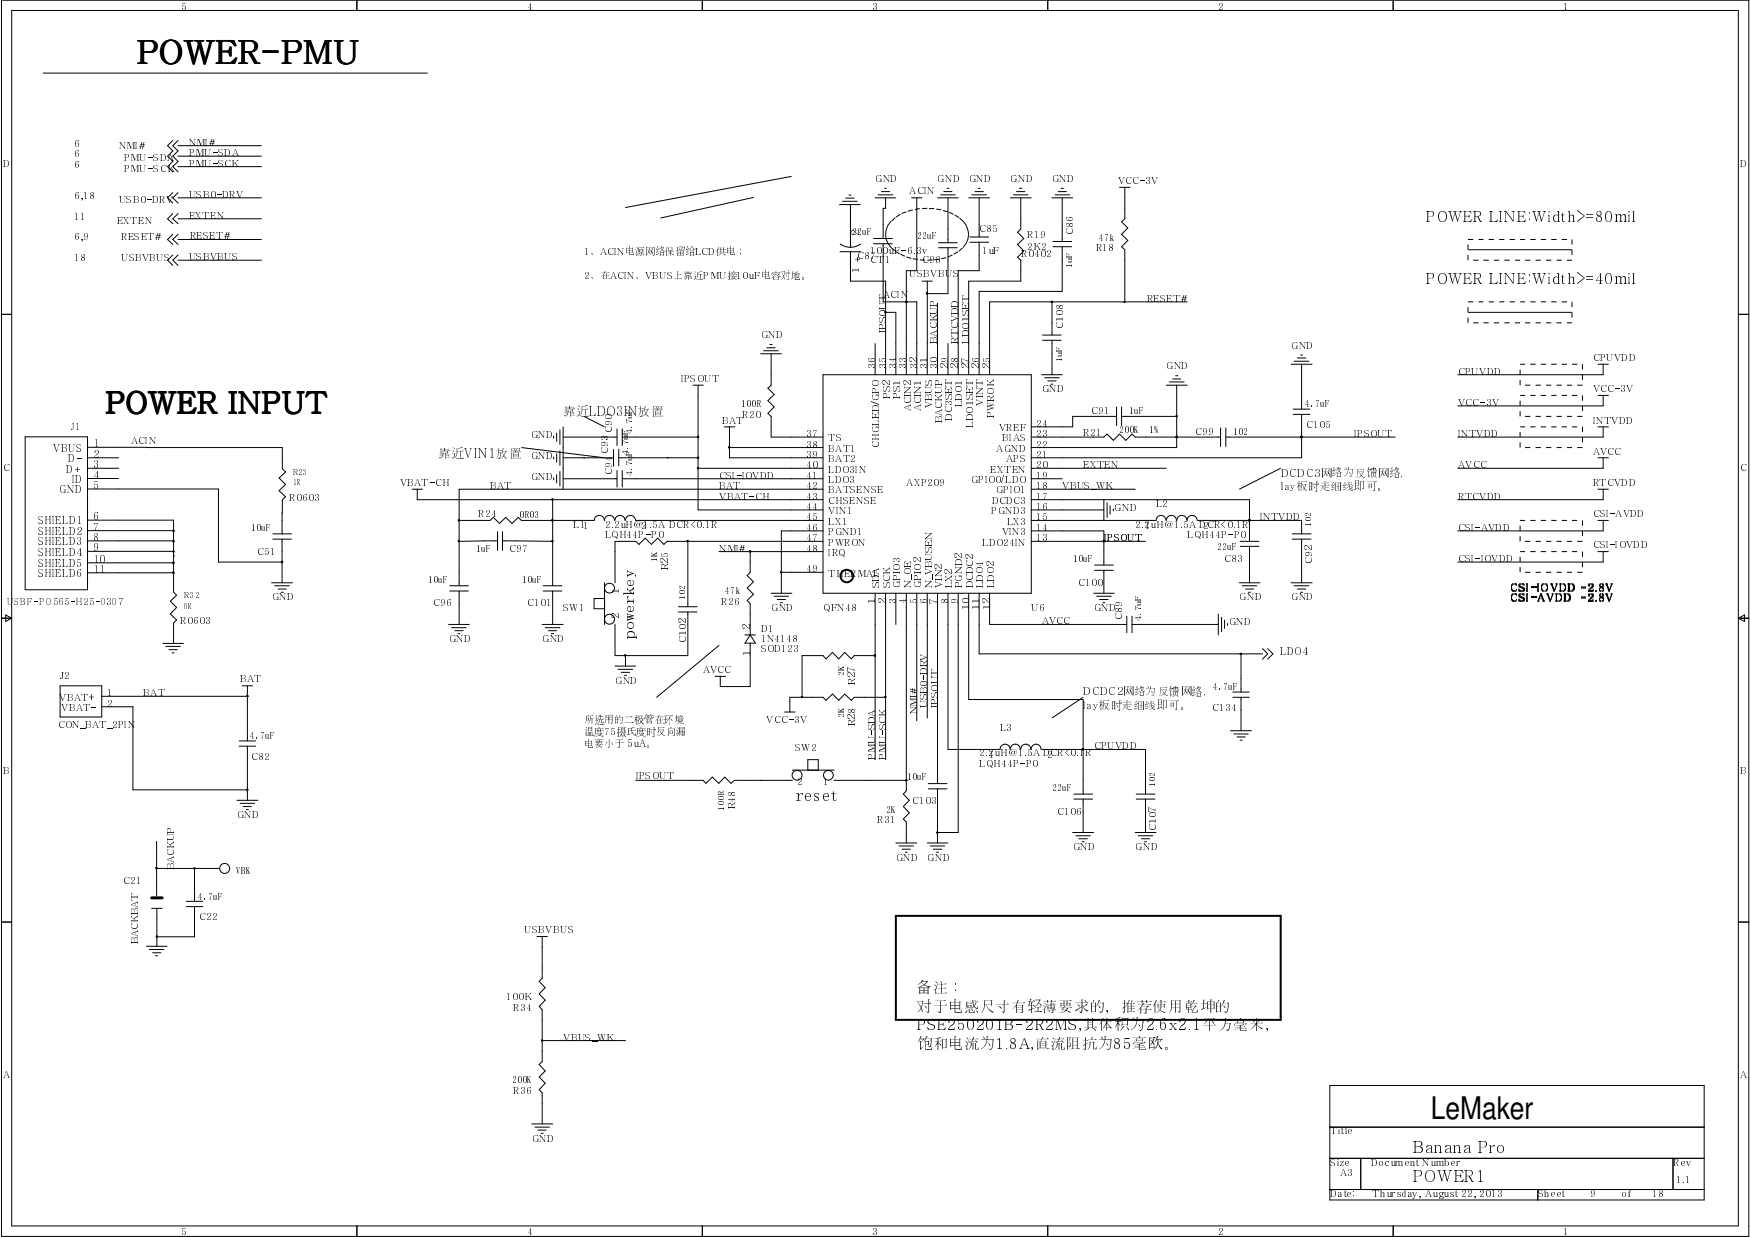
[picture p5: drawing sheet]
<svg xmlns="http://www.w3.org/2000/svg" width="297mm" height="210mm" viewBox="0 0 297 210" stroke-linecap="round" stroke-linejoin="round" font-family="sans-serif">
<g fill="none" stroke="#000" stroke-width=".17">
<path d="M.3 0h296.5v209.8h-296.5zM2 1.8h293.1v206.2h-293.1zM7.3 12.4h65.3M60.6 0v1.8M119.2 0v1.8M177.8 0v1.8M236.5 0v1.8M29.3 23.8l-.9 .9 .9 .9-.9 .9 .9 .9-.9 .9 .9 .9M29.3 32.7l-.9 .9 .9 .9M29.3 39.8l-.9 .8 .9 .9M29.3 36.2l-.9 .9 .9 .9M30.2 33.6h14.2"/>
<path d="M30.2 23.8l-.9 .9 .9 .9-.9 .9 .9 .9-.9 .9 .9 .9M30.2 32.7l-.9 .9 .9 .9M30.2 39.8l-.9 .8 .9 .9M30.2 36.2l-.9 .9 .9 .9M30.2 37.1h14.2M30.2 28.3h14.2M30.2 26.5h14.2M30.2 24.7h14.2M128 33.5l-15.9 3.5M134.4 29.9l-28.3 5.3M142.5 34.7h3.5M143 34.2h2.5"/>
<path d="M143.5 33.6h1.5M144.1 33.1h.3M144.4 34.7v7.3M148.5 33.6h3.6M149.1 33.1h2.4M149.6 32.5h1.4M150.2 32h.2M150.3 33.6v1.7h-.4v5.2M151.3 37.5a3.2 3.2 0 0 0 .6 5M152 36.9l-.7 .6M152.8 36.4l-.7 .4M153.8 35.9l-.8 .3"/>
<path d="M154.7 33.6h1.8M154.9 35.6l-.8 .3M155.6 33.6v12.3h-1.8v17.7M156.1 35.4l-.8 .2M157.4 35.3l-.9 .1M157.7 35.4h.9M158.9 35.5l.9 .1M159.1 33.6h3.5M159.7 33.1h2.4M160.1 35.7l.8 .2M160.2 32.5h1.4M160.7 32h.4"/>
<path d="M160.9 33.6v7.6M161.1 36l.8 .4M162 36.5l.8 .4M162.9 37a3.3 3.3 0 0 1 .6 5M164.4 33.6h3.6M164.9 33.1h2.5M165.5 32.5h1.4M166 32h.4M166.2 33.6v6.6M171.5 33.6h3.5M172 33.1h2.5M172.5 32.5h1.4"/>
<path d="M173.1 32h.3M173.3 33.6v5.3l-.6 .5 1.1 1.1-1.1 1 1.1 1.1-1.1 1 .6 .6v3.5h-8.9v15.9M178.6 33.6h3.5M179.1 33.1h2.5M179.6 32.5h1.4M180.1 32h.4M180.3 33.6v7.4M190 31.8h1.8M190.9 31.8v5.3l-.5 .5 1 1.1-1 1.1 1 1-1 1.1 .5 .5v8.8M.3 53.3h1.7M29.3 43.3l-.9 .9 .9 .8M30.2 40.6h14.2"/>
<path d="M30.2 44.2h14.2M30.2 43.3l-.9 .9 .9 .8M129.6 59.5h2.5M130.2 59h1.4M130.7 58.5h.4M142.6 42.7h3.5M142.6 41.4a3.2 3.2 0 0 0 3.5 0M144.4 42.7v5h5.9v15.9M148.3 40.5h3.2M148.3 41.4h3.2M148.5 58.3v5.3M149.9 41.4v9.8h5.7v12.4"/>
<path d="M150.2 52.9h.2v.1h-.2zM150.3 53h1.8v10.6M152 42.6l.7 .5M152.8 43.1l.8 .4M153.7 51.1h.2v.2h-.2zM153.8 51.2h.1M153.8 43.6l.9 .3M154.9 43.9l.9 .1M156.1 44.1h.9M156.5 47.7h1.7M157.3 49.7h.1v.2h-.1zM157.4 47.7v15.9"/>
<path d="M158.2 44.1l-.8 .1M159.2 51.5l-.1 12.1M159.3 41.2h3.2M159.3 42h3.2M159.5 44l-.9 .1M160.6 43.7l-.8 .2M160.9 42v7.8h-3.5M160.9 58.3v5.3M161.7 43.3l-.8 .3M162.6 42.7l-.7 .4M163.4 42l-.6 .6M164.6 41.1h3.2"/>
<path d="M164.6 40.2h3.2M166.2 41.1v4.8h-3.6v17.7M176.9 57.7h3.2M176.9 56.9h3.2M178.4 51.1l.3 .1-.2 .2zM178.6 51.2v5.7M178.6 57.7v5.9M178.7 41.9h3.2M178.7 41h3.2M180.3 41.9v7.5h-14.1v14.2M190.8 51.1h.2v.2h-.2zM201.5 51.2h-33.5v12.4"/>
<path d="M249.2 41.5v.9h17.6v.9M249.2 43.3v.9M249.2 52.1v.9h17.6v.9M249.2 53.9v.9M249.2 40.6h.9M249.2 51.2h.9M250.1 44.2h.8M250.1 54.8h.8M250.9 40.6h.9M250.9 51.2h.9M251.8 44.2h.9M251.8 54.8h.9"/>
<path d="M252.7 40.6h.9M252.7 51.2h.9M253.6 44.2h.9M253.6 54.8h.9M254.5 40.6h.9M254.5 51.2h.9M255.4 44.2h.8M255.4 54.8h.8M256.2 40.6h.9M256.2 51.2h.9M257.1 44.2h.9M257.1 54.8h.9"/>
<path d="M258 40.6h.9M258 51.2h.9M258.9 44.2h.9M258.9 54.8h.9M259.8 40.6h.8M259.8 51.2h.8M260.6 44.2h.9M260.6 54.8h.9M261.5 40.6h.9M261.5 51.2h.9M262.4 44.2h.9M262.4 54.8h.9"/>
<path d="M263.3 40.6h.9M263.3 51.2h.9M264.2 44.2h.9M264.2 54.8h.9M265.1 40.6h.9M265.1 51.2h.9M266 44.2h.8M266 54.8h.8M266.8 40.6v.9M266.8 51.2v.9M295.1 53.3h1.7M4.3 74.1h10.6v26h-10.6z"/>
<path d="M14.9 75.9h33v3.6l.6 .6-1.1 1 1.1 1.1-1.1 1.1 1.1 1-.6 .5v5.8M14.9 79.5h5.2M14.9 77.7h5.2M88.5 75.9l14.1 1.8M94 74v.3M94 77.6v.3M94.5 73.5v1.4M94.5 77v1.4M95 72.9v2.5M95 76.5v2.5M95.6 77.7h8.5M95.6 74.2h9.1"/>
<path d="M95.6 72.4v10.6M99.1 77.7h.1M99.1 70.7l3.5 1.7M104.1 76.2v2.9M104.7 72.8v2.8M104.7 79.8v2.8M105 77.7h13.5M105 76.2v2.9M105.6 74.2h12.9M105.6 72.8v2.8M105.6 79.8v2.8M113.2 77.7h.1"/>
<path d="M117.6 65.4h1.8M118.4 79.4h.2v.1h-.2zM118.4 77.6h.2v.2h-.2zM118.4 74l.2 .1-.1 .2zM118.5 65.4v21.1h21.2M118.5 79.5h21.2M122.9 72.4h1.8M123.7 75.8l.2 .1-.1 .2zM123.8 75.9h15.9M123.8 72.4v5.3h15.9M129.1 60h3.5M130.9 60v5.4l-.6 .5 1.1 1-1.1 1.1 1.1 1-1.1 1.1 .6 .6v3.5h8.8"/>
<path d="M139.7 63.6h35.3v37.1h-35.3zM175 79.5h22.9M175 74.2h12.4l.5-.5 1.1 1 1-1 1.1 1 1-1 .6 .5h14.5M176.8 63.6h3.5M177.3 64.1h2.5M177.8 64.6h1.5M178.4 65.2h.3M189.5 70.7h-7.4v1.7h-7.1M189.5 69v3.2M190.4 70.7h9.3M190.4 69v3.2M197.9 65.4h3.6"/>
<path d="M198.5 64.8h2.5M199 64.3h1.4M199.6 63.8h.3M199.6 70.5h.2v.2h-.2zM199.6 74l.3 .1-.2 .2zM199.7 74.2h.1M199.7 65.4v10.5h-24.7M207.2 72.6v3.2M208.1 74.2h28.7M208.1 72.6v3.2M217.4 79.5l-7 3.5M219.2 61.8h3.5"/>
<path d="M219.5 69.4h2.8M219.5 70.3h2.8M219.7 61.3h2.5M220.2 60.7h1.5M220.8 60.2h.3M220.8 74l.2 .1-.1 .2zM220.9 74.2h.1M220.9 70.3v7.4h-45.9M220.9 61.8v7.6M258 62.7v.9M258 64.5v.9M258 68v.9"/>
<path d="M258 69.8v.9M258 73.3v.9M258 75.1v.8M258 61.8h.9M258 72.4h.9M258 67.1h.9M258.9 65.4h.9M258.9 75.9h.9M258.9 70.7h.9M259.8 61.8h.8M259.8 72.4h.8M259.8 67.1h.8"/>
<path d="M260.6 65.4h.9M260.6 75.9h.9M260.6 70.7h.9M261.5 61.8h.9M261.5 72.4h.9M261.5 67.1h.9M262.4 65.4h.9M262.4 75.9h.9M262.4 70.7h.9M263.3 61.8h.9M263.3 72.4h.9M263.3 67.1h.9"/>
<path d="M264.2 65.4h.9M264.2 75.9h.9M264.2 70.7h.9M265.1 61.8h.9M265.1 72.4h.9M265.1 67.1h.9M266 65.4h.8M266 75.9h.8M266 70.7h.8M266.8 61.8h.9M266.8 72.4h.9M266.8 67.1h.9"/>
<path d="M267.7 65.4h.9M267.7 75.9h.9M267.7 70.7h.9M268.6 61.8v.9M268.6 63.6v.9M268.6 67.1v.9M268.6 68.9v.9M268.6 72.4v.9M268.6 74.2v.9M271.2 61.8h1.8M271.2 72.4h1.8M271.2 67.1h1.8"/>
<path d="M271.2 77.7h1.8M272.1 61.8v1.8h-24.7M272.1 77.7v1.8h-24.7M272.1 72.4v1.8h-24.7M272.1 67.1v1.8h-24.7M14.9 91.8h14.6M14.9 81.2h5.2M14.9 83h22.2v12.4h10.8M14.9 88.3h14.6v12.2l.5 .5-1.1 1 1.1 1.1-1.1 1.1 1.1 1-.5 .5v3.5M14.9 90h14.6M14.9 93.6h14.6M14.9 95.5h14.6"/>
<path d="M14.9 97.2h14.6M29.3 95.4l.2 .1-.1 .1zM29.3 97.1h.2v.1h-.2zM29.4 90h.1v.2h-.1zM29.4 91.8h.1v.1h-.1zM29.4 93.5h.1v.2h-.1zM29.5 94.3h.1M29.5 95.5h.1M29.5 97.2h.1M46.1 98.9h3.6M46.3 90.6h3.2M46.3 91.5h3.2"/>
<path d="M46.6 99.4h2.5M47.2 99.9h1.4M47.8 95.2l.2 .1-.1 .2zM47.9 91.5v7.4M70 83h1.7M70.8 83v1.8h68.9M76.3 99.4h3.2M77.8 91.7h.2v.2h-.2zM77.8 88.2h.2v.2h-.2zM77.9 88.3h5.3l.5-.5 1.1 1 1-1 1.1 1 1.1-1 .5 .5h12.3M84.5 91.8l-6.6 .1M84.5 90.2v3.2"/>
<path d="M85.3 91.8l8.5 .1M85.3 90.2v3.2M92.2 99.4h3.2M93.7 84.7h.1v.1h-.1zM93.7 91.7h.1v.2h-.1zM93.7 88.2h.1v.2h-.1zM93.8 88.3h.1M93.8 84.8v14.6M94 81.1v.3M94.5 80.6v1.4M95 80v2.5M95.6 81.2h9.1"/>
<path d="M100.9 88.3a.85 .85 0 0 1 .8-.8 .85 .85 0 0 1 .9 .8M102.6 88.3a.85 .85 0 0 1 .9-.8 .85 .85 0 0 1 .8 .8M102.6 98.9v7.1M104.4 88.3a.85 .85 0 0 1 .8-.8 .85 .85 0 0 1 .9 .8M105.6 81.2h34.1M106.2 88.3a.85 .85 0 0 1 .8-.8 .85 .85 0 0 1 .9 .8M107.9 88.3h31.8M116.6 91.7l.3 .1-.2 .1zM116.8 91.9v11.1M122 93.6h17.7M127.2 93.5l.3 .1-.2 .1zM127.3 93.6v3.5l-.5 .6 1.1 1-1.1 1.1 1.1 1-1.1 1.1 .5 .5v5.3"/>
<path d="M132.5 97l.3 .1-.2 .1zM132.6 97.1h7.1M139.7 91.9h-26.5l-.5 .5-1.1-1.1-1 1.1-1.1-1.1-1 1.1-.6-.5h-3.5v7M139.7 90.1h-7.1v10.6M139.7 83h-61.8v16.4M175 88.3h21.2M175 91.9h19.4M175 90.1h12.4v5.8M175 86.5h12.4M175 84.8h37.1v7.1M175 83h17.7M175 81.2h5.3"/>
<path d="M185.8 95.9h3.2M185.8 96.8h3.2M187.3 91.7h.1v.2h-.1zM187.4 91.9h.1M187.4 84.8v3.5M187.4 96.8v3.9M187.9 85.3v2.5M188.4 85.8v1.4M189 86.4v.3M196.3 88.3a.83 .83 0 0 1 .8-.8 .83 .83 0 0 1 .8 .8M198 88.3a.85 .85 0 0 1 .8-.8 .85 .85 0 0 1 .9 .8M199.8 88.3a.85 .85 0 0 1 .8-.8 .85 .85 0 0 1 .9 .8"/>
<path d="M201.5 88.3a.85 .85 0 0 1 .8-.8 .85 .85 0 0 1 .9 .8M203.3 88.3h17.6v2.3M210.4 98.9h3.5M210.5 91.9h3.2M210.5 92.7h3.2M210.9 99.4h2.4M211.4 99.9h1.4M211.9 88.2l.3 .1-.2 .1zM212.1 88.3h.1M212.1 92.7v6.2M219.2 98.9h3.5M219.3 90.6h3.2"/>
<path d="M219.3 91.5h3.2M219.7 99.4h2.5M220.2 99.9h1.5M220.9 91.5v7.4M258 89.2v.9M258 91v.9M258 94.5v.9M258 96.2v.9M258 88.3h.9M258 93.6h.9M258.9 91.9h.9M258.9 97.1h.9"/>
<path d="M259.8 88.3h.8M259.8 93.6h.8M260.6 91.9h.9M260.6 97.1h.9M261.5 88.3h.9M261.5 93.6h.9M262.4 91.9h.9M262.4 97.1h.9M263.3 88.3h.9M263.3 93.6h.9M264.2 91.9h.9M264.2 97.1h.9"/>
<path d="M265.1 88.3h.9M265.1 93.6h.9M266 91.9h.8M266 97.1h.8M266.8 88.3h.9M266.8 93.6h.9M267.7 91.9h.9M267.7 97.1h.9M268.6 88.3v.9M268.6 90.1v.9M268.6 93.6v.9M268.6 95.4v.8"/>
<path d="M271.2 88.3h1.8M271.2 93.6h1.8M271.2 83h1.8M272.1 88.3v1.8h-24.7M272.1 83v1.8h-24.7M272.1 93.6v1.8h-24.7M.3 104.9h1.7M1 104.4l1 .5-1 .6zM10.2 116.4h7.1v5.3h-7.1zM17.3 118.2h24.7M17.3 119.9h5.3v14.1h19.4M27.6 109.2h3.6"/>
<path d="M28.1 109.7h2.5M28.7 110.2h1.4M29.2 110.8h.3M41.1 116.4h1.8M41.9 118h.2v.2h-.2zM42 118.2h.1M42 116.4v9.3M47.7 100.5h.4M76.2 106h3.5M76.3 100.3h3.2M76.7 106.5h2.4M77.2 107h1.4"/>
<path d="M77.7 107.5h.4M77.9 100.3v5.7M92 106h3.6M92.2 100.3h3.2M92.5 106.5h2.5M93.1 107h1.4M93.6 107.5h.4M93.8 100.3v5.7M102.6 101.6h-1.8v1.7h1.8M104.4 113h3.5M104.9 113.6h2.5M105.4 114.1h1.5"/>
<path d="M106 114.6h.3M106 111.1l.3 .1-.2 .2zM106.2 111.3v1.7M115.1 103h3.2M115.1 103.8h3.2M116.8 103.8v7.5h-12.4v-5.3M121.4 114.8h1.7M122 109.5l-10.5 8.8M126.4 107.7h1.8M127.3 109.1v7.4h-5v-1.7M127.3 107.7l.9 1.4h-1.8zM130.9 100.7h3.5"/>
<path d="M131.4 101.2h2.5M131.9 101.7h1.4M132.5 102.3h.3M136 118.2h.2v.2h-.2zM148.4 111.1l.2 .1-.1 .2zM148.5 111.3h-3.5l-.5 .5-1.1-1.1-1 1.1-1.1-1.1-1.1 1.1-.5-.5h-3.6v7M148.5 100.7v28.2M150.2 118.2h.2v.2h-.2zM150.3 100.7v28.2M150.3 118.3h-5.3l-.5 .5-1.1-1-1 1-1.1-1-1.1 1-.5-.5h-5.6v2.5M152.1 100.7v5.3M153.8 100.7v33.5l-.5 .5 1 1.1-1 1.1 1 1-1 1.1 .5 .5v3.5"/>
<path d="M155.6 100.7v21.5M157.4 100.7v21.1M159.1 100.7v32.3M160.9 100.7v26.5h8.8M162.6 100.7v40.6h-3.5M164.4 100.7v18h19.5v16M166.2 100.7v10.3h48.1M168 100.7v5.3h23.3M183.9 118.3l-5.3 3.5M185.6 100.7h3.5M186.1 101.2h2.5M186.6 101.7h1.5"/>
<path d="M187.2 102.3h.3M191.3 104.6v2.8M192.1 106h14.7M192.1 104.6v2.8M206.8 104.2v3.5M207.3 104.7v2.5M207.9 105.2v1.4M208.4 105.8v.3M209.3 118.3h2.7M209.3 117.4h2.7M210.5 110.9h.2v.1h-.2zM210.6 111h.1"/>
<path d="M210.6 111v6.4M210.6 118.3v5.7M211.9 100.5h.4M214.3 110.1l.9 .9-.9 .8M215.2 110.1l.9 .9-.9 .8M220.8 100.5h.3M295.1 104.9h1.7M295.1 104.9l1-.5v1.1zM40.2 135.8h3.6M40.6 125.7h2.8M40.6 126.6h2.8M40.8 136.3h2.4"/>
<path d="M41.3 136.9h1.4M41.8 137.4h.4M41.9 133.9h.2v.2h-.2zM42 126.6v9.2M107.9 132.4h11.4l.5 .5 1.1-1 1.1 1 1-1 1.1 1 .5-.5h9.9M129.2 132.4h.1M133.2 120.8h1.8M134.5 130.7h7.1M137.1 130.7v-1.8h1.8v1.8M141.6 132.4h12.2M153.7 132.3h.2v.2h-.2zM153.8 132.4h.1"/>
<path d="M157.6 133h3.1M157.6 133.9h3.1M159.1 133.9v9.1M171.4 127.1a.85 .85 0 0 0-.8-.8 .85 .85 0 0 0-.8 .9M173.2 127.1a.85 .85 0 0 0-.9-.8 .85 .85 0 0 0-.8 .9M175 127.1a.85 .85 0 0 0-.9-.8 .85 .85 0 0 0-.8 .9M176.7 127.1a.83 .83 0 0 0-.9-.8 .83 .83 0 0 0-.8 .9M176.8 127.2h17.6v7.5M182.3 134.7h3.2M182.3 135.6h3.2M183.7 127h.2v.2h-.2zM183.9 127.2h.1"/>
<path d="M183.9 135.6v5.7M192.9 134.7h3.1M192.9 135.6h3.1M194.4 135.6v5.7M208.9 124h3.5M209.4 124.5h2.5M210 125.1h1.4M210.5 125.6h.3M.3 156.5h1.7M25.7 154.1h1.8M26.4 147.2l.3 .1-.2 .1zM26.5 158.8l.3 .1-.2 .2z"/>
<path d="M26.6 147.4h10.7M26.6 142.8v9.3M26.6 154.1v6.5M31.6 153h2.8M31.6 153.8h2.8M32.9 147.3h.2v.1h-.2zM33 147.4h.1M33 147.4v5.6M33 153.8v5.2h-6.4M91.1 158.9h1.8M92 158.9v7.1l-.5 .5 1 1.1-1 1.1 1 1-1 1.1 .5 .5v8.8l-.5 .5 1 1.1-1 1.1 1 1-1 1.1 .5 .5v5.3M152.1 143h3.5"/>
<path d="M152.6 143.6h2.5M153.1 144.1h1.4M153.7 144.6h.3M157.4 143h3.5M157.9 143.6h2.5M158.4 144.1h1.4M159 144.6h.3M159 141.2l.3 .1-.2 .1zM182.1 141.3h3.5M182.6 141.8h2.5M183.1 142.3h1.5M183.7 142.8h.3"/>
<path d="M192.7 141.3h3.5M193.2 141.8h2.5M193.8 142.3h1.4M194.3 142.8h.3M295.1 156.5h1.7M24.8 160.6h3.6M25.4 161.1h2.4M25.9 161.7h1.4M26.4 162.2h.4M91.9 176.5h.2v.2h-.2zM92 176.6h14.2M90.3 190.7h3.5"/>
<path d="M90.8 191.3h2.5M91.3 191.8h1.4M91.9 192.3h.3M225.7 184.2h63.6v19.4h-63.6zM225.7 191.3h63.6M225.7 196.6h63.6M231 196.6v5.2M284 196.6v5.2M60.6 208v1.8M119.2 208v1.8M177.8 208v1.8M225.7 201.8h63.6"/>
<path d="M236.5 208v1.8M261 201.8v1.8"/>
<circle cx="103.5" cy="99.8" r=".84"/>
<circle cx="103.5" cy="105.1" r=".85"/>
<circle cx="135.3" cy="131.6" r=".84"/>
<circle cx="140.6" cy="131.5" r=".83"/>
<circle cx="38.1" cy="147.4" r=".85"/>
</g>
<g fill="none" stroke="#000" stroke-width=".34">
<path d="M152.1 155.4h65.3v17.7h-65.3z"/>
<circle cx="143.7" cy="97.7" r="1.07"/>
</g>
<path d="M25.7 152.4h1.8" fill="none" stroke="#000" stroke-width=".51"/>
<g fill="#000">
<path d="M150.2 52.9h.2v.1h-.2z" fill-rule="evenodd"/>
<path d="M153.7 51.1h.2v.2h-.2z" fill-rule="evenodd"/>
<path d="M153.7 51.1h.2v.2h-.2z" fill-rule="evenodd"/>
<path d="M157.3 49.7h.1v.2h-.1z" fill-rule="evenodd"/>
<path d="M178.4 51.1l.3 .1-.2 .2z" fill-rule="evenodd"/>
<path d="M190.8 51.1h.2v.2h-.2z" fill-rule="evenodd"/>
<path d="M118.4 79.4h.2v.1h-.2z" fill-rule="evenodd"/>
<path d="M118.4 77.6h.2v.2h-.2z" fill-rule="evenodd"/>
<path d="M118.4 74l.2 .1-.1 .2z" fill-rule="evenodd"/>
<path d="M123.7 75.8l.2 .1-.1 .2z" fill-rule="evenodd"/>
<path d="M199.6 70.5h.2v.2h-.2z" fill-rule="evenodd"/>
<path d="M199.6 74l.3 .1-.2 .2z" fill-rule="evenodd"/>
<path d="M199.6 74l.3 .1-.2 .2z" fill-rule="evenodd"/>
<path d="M220.8 74l.2 .1-.1 .2z" fill-rule="evenodd"/>
<path d="M220.8 74l.2 .1-.1 .2z" fill-rule="evenodd"/>
<path d="M29.3 95.4l.2 .1-.1 .1z" fill-rule="evenodd"/>
<path d="M29.3 97.1h.2v.1h-.2z" fill-rule="evenodd"/>
<path d="M29.4 90h.1v.2h-.1z" fill-rule="evenodd"/>
<path d="M29.4 91.8h.1v.1h-.1z" fill-rule="evenodd"/>
<path d="M29.4 93.5h.1v.2h-.1z" fill-rule="evenodd"/>
<path d="M47.8 95.2l.2 .1-.1 .2z" fill-rule="evenodd"/>
<path d="M77.8 91.7h.2v.2h-.2z" fill-rule="evenodd"/>
<path d="M77.8 88.2h.2v.2h-.2z" fill-rule="evenodd"/>
<path d="M93.7 84.7h.1v.1h-.1z" fill-rule="evenodd"/>
<path d="M93.7 91.7h.1v.2h-.1z" fill-rule="evenodd"/>
<path d="M93.7 88.2h.1v.2h-.1z" fill-rule="evenodd"/>
<path d="M93.7 88.2h.1v.2h-.1z" fill-rule="evenodd"/>
<path d="M116.6 91.7l.3 .1-.2 .1z" fill-rule="evenodd"/>
<path d="M127.2 93.5l.3 .1-.2 .1z" fill-rule="evenodd"/>
<path d="M132.5 97l.3 .1-.2 .1z" fill-rule="evenodd"/>
<path d="M187.3 91.7h.1v.2h-.1z" fill-rule="evenodd"/>
<path d="M187.3 91.7h.1v.2h-.1z" fill-rule="evenodd"/>
<path d="M211.9 88.2l.3 .1-.2 .1z" fill-rule="evenodd"/>
<path d="M211.9 88.2l.3 .1-.2 .1z" fill-rule="evenodd"/>
<path d="M41.9 118h.2v.2h-.2z" fill-rule="evenodd"/>
<path d="M106 111.1l.3 .1-.2 .2z" fill-rule="evenodd"/>
<path d="M136 118.2h.2v.2h-.2z" fill-rule="evenodd"/>
<path d="M148.4 111.1l.2 .1-.1 .2z" fill-rule="evenodd"/>
<path d="M150.2 118.2h.2v.2h-.2z" fill-rule="evenodd"/>
<path d="M210.5 110.9h.2v.1h-.2z" fill-rule="evenodd"/>
<path d="M41.9 133.9h.2v.2h-.2z" fill-rule="evenodd"/>
<path d="M153.7 132.3h.2v.2h-.2z" fill-rule="evenodd"/>
<path d="M183.7 127h.2v.2h-.2z" fill-rule="evenodd"/>
<path d="M183.7 127h.2v.2h-.2z" fill-rule="evenodd"/>
<path d="M26.4 147.2l.3 .1-.2 .1z" fill-rule="evenodd"/>
<path d="M26.5 158.8l.3 .1-.2 .2z" fill-rule="evenodd"/>
<path d="M32.9 147.3h.2v.1h-.2z" fill-rule="evenodd"/>
<path d="M159 141.2l.3 .1-.2 .1z" fill-rule="evenodd"/>
<path d="M91.9 176.5h.2v.2h-.2z" fill-rule="evenodd"/>
</g>
<text font-size="5.5" x="23.2" y="10.9">POWER-PMU</text>
<text font-size="5.3" x="242.9" y="189.8">LeMaker</text>
<text font-size="5" x="17.9" y="70.2">POWER INPUT</text>
<g font-size="2.9">
<text x="107.7" y="101">k</text>
<text x="107.7" y="99.5">e</text>
<text x="107.7" y="98">y</text>
<text x="107.7" y="106.9">o</text>
<text x="107.7" y="105.5">w</text>
<text x="107.7" y="104">e</text>
<text x="107.7" y="102.5">r</text>
<text x="107.7" y="108.4">p</text>
<text x="135" y="136">reset</text>
<text x="239.8" y="195.7">Banana Pro</text>
<text x="239.8" y="200.6">POWER1</text>
</g>
<g font-size="2.7">
<text x="242.1" y="37.6">POWER LINE:Width&gt;=80mil</text>
<text x="242.1" y="48.2">POWER LINE:Width&gt;=40mil</text>
<text x="155.6" y="168.3">备注：</text>
<text x="155.6" y="171.5">对于电感尺寸有轻薄要求的，推荐使用乾坤的</text>
<text x="155.6" y="177.8">饱和电流积1.8A,直流阻抗积85毫欧。</text>
<text x="155.6" y="174.8">PSE250201B-2R2MS,其体积积2.6x2.1平方毫米，</text>
</g>
<g font-size="2.2">
<text x="95.6" y="70.7">靠近LDO3IN放置</text>
<text x="74.4" y="77.7">靠近VIN1放置</text>
</g>
<g font-size="1.9">
<text x="217.4" y="83.2">lay板时走细细即可。</text>
<text x="217.4" y="80.9">DCDC3网络络反馈网络，</text>
<text x="256.2" y="100.4">CSI-IOVDD =2.8V</text>
<text x="256.2" y="102.2">CSI-AVDD =2.8V</text>
<text x="183.9" y="117.9">DCDC2网络络反馈网络，</text>
<text x="183.9" y="120.3">lay板时走细细即可。</text>
</g>
<g font-size="1.7">
<text x="30.8" y="1.7">5</text>
<text x="89.4" y="1.7">4</text>
<text x="148" y="1.7">3</text>
<text x="206.7" y="1.7">2</text>
<text x="265.3" y="1.7">1</text>
<text x=".5" y="28.3">D</text>
<text x="12.6" y="28.4">6</text>
<text x="12.6" y="26.7">6</text>
<text x="12.6" y="24.9">6</text>
<text x="20.1" y="25.3">NMI#</text>
<text x="21" y="29.2">PMU-SCK</text>
<text x="21" y="27.4">PMU-SDA</text>
<text x="32" y="28.3">PMU-SCK</text>
<text x="32" y="26.5">PMU-SDA</text>
<text x="32" y="24.7">NMI#</text>
<text x="295.3" y="28.3">D</text>
<text x="12.6" y="33.7">6,18</text>
<text x="20.1" y="34.5">USB0-DRV</text>
<text x="32" y="33.6">USB0-DRV</text>
<text x="148.5" y="30.9">GND</text>
<text x="154.3" y="32.9">ACIN</text>
<text x="159.1" y="30.9">GND</text>
<text x="164.4" y="30.9">GND</text>
<text x="171.5" y="30.9">GND</text>
<text x="178.6" y="30.9">GND</text>
<text x="189.7" y="31.3">VCC-3V</text>
<text x="12.6" y="40.8">6,9</text>
<text x="12.6" y="37.3">11</text>
<text x="19.8" y="38">EXTEN</text>
<text x="20.5" y="40.8">RESET#</text>
<text x="32" y="37.1">EXTEN</text>
<text x="32.2" y="40.6">RESET#</text>
<text x="144.6" y="39.9">22uF</text>
<text x="145.8" y="40">2</text>
<text x="155.7" y="40.6">22uF</text>
<text x="166.2" y="39.4">C85</text>
<text x="174.3" y="40.3">R19</text>
<text x="182.1" y="39.9">C</text>
<text x="182.1" y="38.7">8</text>
<text x="182.1" y="37.7">6</text>
<text x="186.6" y="40.9">47k</text>
<text x="12.6" y="44.4">18</text>
<text x="20.5" y="44.4">USBVBUS</text>
<text x="32" y="44.2">USBVBUS</text>
<text x="99.1" y="47.3">2、在ACIN、VBUS上靠近PMU接10uF电容对地。</text>
<text x="99.1" y="43.3">1、ACIN电源网络保留给LCD供电；</text>
<text x="144.9" y="44.7">+</text>
<text x="145.5" y="43.9">C87</text>
<text x="145.8" y="46.4">1</text>
<text x="147.7" y="44.7">CT1</text>
<text x="147.7" y="43.1">100uF-6.3v</text>
<text x="154.3" y="47">USBVBUS</text>
<text x="156.5" y="44.7">C98</text>
<text x="166.6" y="43.1">1uF</text>
<text x="173.3" y="43.6">R0402</text>
<text x="174.3" y="42.4">2K2</text>
<text x="182.1" y="45.6">1</text>
<text x="182.1" y="44.7">u</text>
<text x="182.1" y="43.9">F</text>
<text x="186" y="42.6">R18</text>
<text x="149.9" y="50.5">ACIN</text>
<text x="150.3" y="53.8">O</text>
<text x="150.3" y="52.5">U</text>
<text x="150.3" y="51.2">T</text>
<text x="159.1" y="53.4">U</text>
<text x="159.1" y="52.1">P</text>
<text x="162.6" y="53.4">DS</text>
<text x="162.6" y="52.2">DE</text>
<text x="164.4" y="51.5">T</text>
<text x="180.4" y="53.6">0</text>
<text x="180.4" y="52.6">8</text>
<text x="194.6" y="51.2">RESET#</text>
<text x="129.1" y="57.4">GND</text>
<text x="150.3" y="56.5">I</text>
<text x="150.3" y="56">P</text>
<text x="150.3" y="54.9">S</text>
<text x="159.1" y="58.3">B</text>
<text x="159.1" y="57.1">A</text>
<text x="159.1" y="55.8">C</text>
<text x="159.1" y="54.7">K</text>
<text x="162.6" y="58.3">RL</text>
<text x="162.6" y="57.2">TD</text>
<text x="162.6" y="55.9">CO</text>
<text x="162.6" y="54.7">V1</text>
<text x="180.4" y="55.8">C</text>
<text x="180.4" y="54.7">1</text>
<text x="180.4" y="59.8">F</text>
<text x="219.2" y="59.2">GND</text>
<text x="115.5" y="64.8">IPSOUT</text>
<text x="148.5" y="62.7">333</text>
<text x="148.5" y="61.7">654</text>
<text x="149.3" y="65.7">O2121SPT</text>
<text x="153.8" y="62.7">33</text>
<text x="153.8" y="61.7">32</text>
<text x="157.4" y="62.7">3322</text>
<text x="157.4" y="61.7">1098</text>
<text x="163.4" y="65.5">1TTK</text>
<text x="164.4" y="62.7">22</text>
<text x="164.4" y="61.7">76</text>
<text x="168" y="62.7">2</text>
<text x="168" y="61.7">5</text>
<text x="180.4" y="61.5">1</text>
<text x="180.4" y="60.6">u</text>
<text x="197.9" y="62.7">GND</text>
<text x="247.4" y="63.6">CPUVDD</text>
<text x="270.3" y="61.3">CPUVDD</text>
<text x="103.8" y="71.3">0</text>
<text x="107.4" y="72">7</text>
<text x="107.4" y="71.1">u</text>
<text x="107.4" y="70.3">F</text>
<text x="122.6" y="71.9">BAT</text>
<text x="125.7" y="69.1">100R</text>
<text x="125.9" y="70.9">R20</text>
<text x="149.3" y="71.1">E</text>
<text x="149.3" y="70">D</text>
<text x="149.3" y="68.7">/</text>
<text x="149.3" y="68.1">G</text>
<text x="149.3" y="66.8">PSSN U EOEN</text>
<text x="151" y="67.6">PPIIB SDSI</text>
<text x="154.6" y="69.8">AA</text>
<text x="154.6" y="68.5">CC K</text>
<text x="156.3" y="66.8">N U</text>
<text x="158.1" y="69.3">V</text>
<text x="159.8" y="71.8">BD D</text>
<text x="159.8" y="70.6">A</text>
<text x="159.8" y="69.3">C3L1</text>
<text x="161.6" y="70.1">C O W</text>
<text x="166.9" y="68.9">V</text>
<text x="168.7" y="70.9">P</text>
<text x="168.7" y="68.2">R</text>
<text x="168.7" y="67">O</text>
<text x="176.8" y="66.6">GND</text>
<text x="185.2" y="70.3">C91</text>
<text x="191.6" y="70.3">1uF</text>
<text x="221.4" y="69.1">4.7uF</text>
<text x="247.4" y="68.9">VCC-3V</text>
<text x="270.3" y="71.9">INTVDD</text>
<text x="270.3" y="66.6">VCC-3V</text>
<text x="9" y="76.6">VBUS</text>
<text x="15.7" y="75.9">1</text>
<text x="15.7" y="77.7">2</text>
<text x="22.3" y="75.4">ACIN</text>
<text x="90.1" y="74.3">GND</text>
<text x="90.1" y="77.9">GND</text>
<text x="103.2" y="77">C 4</text>
<text x="103.2" y="75.8">9</text>
<text x="103.2" y="74.8">3</text>
<text x="103.8" y="73.5">C F</text>
<text x="103.8" y="72.3">9</text>
<text x="106.8" y="76.3">.</text>
<text x="106.8" y="75.4">7</text>
<text x="106.8" y="74.6">u</text>
<text x="107.4" y="73.7">4</text>
<text x="107.4" y="72.8">.</text>
<text x="107.4" y="77.3">F</text>
<text x="136.8" y="74.2">37</text>
<text x="136.8" y="75.9">38</text>
<text x="136.8" y="77.7">39</text>
<text x="140.6" y="74.9">TS</text>
<text x="140.6" y="76.7">BAT1</text>
<text x="149.3" y="76">C</text>
<text x="149.3" y="74.8">H</text>
<text x="149.3" y="73.5">G</text>
<text x="149.3" y="72.2">L</text>
<text x="165.1" y="72.6">L</text>
<text x="169.1" y="76.7">AGND</text>
<text x="169.5" y="73.2">VREF</text>
<text x="170.1" y="74.9">BIAS</text>
<text x="175.9" y="77.7">21</text>
<text x="175.9" y="75.9">22</text>
<text x="175.9" y="74.2">23</text>
<text x="175.9" y="72.4">24</text>
<text x="183.9" y="74">R21</text>
<text x="190" y="73.5">200K</text>
<text x="195.1" y="73.5">1%</text>
<text x="202.9" y="73.8">C99</text>
<text x="209.2" y="73.8">102</text>
<text x="221.7" y="72.6">C105</text>
<text x="229.8" y="74.2">IPSOUT</text>
<text x="247.4" y="74.2">INTVDD</text>
<text x="270.3" y="77.2">AVCC</text>
<text x=".5" y="79.8">C</text>
<text x="10.1" y="83.7">GND</text>
<text x="11.3" y="80.2">D+</text>
<text x="11.6" y="78.4">D-</text>
<text x="12.1" y="81.9">ID</text>
<text x="15.7" y="79.5">3</text>
<text x="15.7" y="81.2">4</text>
<text x="15.7" y="83">5</text>
<text x="67.8" y="82.5">VBAT-CH</text>
<text x="83.2" y="83">BAT</text>
<text x="90.1" y="81.4">GND</text>
<text x="103.8" y="80.6">C 4</text>
<text x="103.8" y="79.4">9</text>
<text x="103.8" y="78.4">4</text>
<text x="107.4" y="79.9">.</text>
<text x="107.4" y="79">7</text>
<text x="107.4" y="78.2">u</text>
<text x="122" y="81.2">CSI-IOVDD</text>
<text x="122" y="83">BAT</text>
<text x="136.8" y="79.5">40</text>
<text x="136.8" y="81.2">41</text>
<text x="136.8" y="83">42</text>
<text x="140.6" y="78.4">BAT2</text>
<text x="140.6" y="80.2">LDO3IN</text>
<text x="140.6" y="82">LDO3</text>
<text x="140.6" y="83.7">BATSENSE</text>
<text x="153.8" y="82.5">AXP209</text>
<text x="164.8" y="82">GPIO0/LDO</text>
<text x="168.1" y="80.2">EXTEN</text>
<text x="169" y="83.7">GPIO1</text>
<text x="170.8" y="78.4">APS</text>
<text x="175.9" y="83">18</text>
<text x="175.9" y="81.2">19</text>
<text x="175.9" y="79.5">20</text>
<text x="180.3" y="83">VBUS_WK</text>
<text x="183.9" y="79.5">EXTEN</text>
<text x="247.4" y="79.5">AVCC</text>
<text x="270.3" y="82.5">RTCVDD</text>
<text x="295.4" y="79.8">C</text>
<text x="6.4" y="89">SHIELD1</text>
<text x="15.7" y="88.3">6</text>
<text x="49.1" y="85">R0603</text>
<text x="81.1" y="87.8">R24</text>
<text x="88.1" y="88">0R03</text>
<text x="97.3" y="89.5">L11</text>
<text x="102.6" y="89.5">2.2uH@1.5A DCR&lt;0.1R</text>
<text x="108.8" y="89.7">2</text>
<text x="122" y="84.8">VBAT-CH</text>
<text x="136.8" y="84.8">43</text>
<text x="136.8" y="86.5">44</text>
<text x="136.8" y="88.3">45</text>
<text x="140.6" y="85.5">CHSENSE</text>
<text x="140.6" y="87.2">VIN1</text>
<text x="140.6" y="89">LX1</text>
<text x="168.2" y="87.2">PGND3</text>
<text x="168.3" y="85.5">DCDC3</text>
<text x="170.9" y="89">LX3</text>
<text x="175.9" y="88.3">15</text>
<text x="175.9" y="86.5">16</text>
<text x="175.9" y="84.8">17</text>
<text x="189.1" y="86.7">GND</text>
<text x="192.7" y="89.5">2.2uH@1.5A DCR&lt;0.1R</text>
<text x="194.3" y="89.7">1</text>
<text x="196.2" y="86">L2</text>
<text x="204.2" y="89.7">2</text>
<text x="213.9" y="88.3">INTVDD</text>
<text x="222.7" y="89.5">1</text>
<text x="222.7" y="88.6">0</text>
<text x="222.7" y="87.8">2</text>
<text x="247.4" y="84.8">RTCVDD</text>
<text x="270.3" y="87.8">CSI-AVDD</text>
<text x="6.4" y="90.8">SHIELD2</text>
<text x="6.4" y="92.5">SHIELD3</text>
<text x="6.4" y="94.3">SHIELD4</text>
<text x="15.7" y="90">7</text>
<text x="15.7" y="91.8">8</text>
<text x="15.7" y="93.6">9</text>
<text x="15.7" y="95.5">10</text>
<text x="42.7" y="90">10uF</text>
<text x="43.6" y="94.1">C51</text>
<text x="80.7" y="93.6">1uF</text>
<text x="86.4" y="93.6">C97</text>
<text x="102.6" y="91.3">LQH44P-P0</text>
<text x="111.7" y="95.3">12</text>
<text x="111.7" y="94.4">K5</text>
<text x="122" y="93.6">NMI#</text>
<text x="136.8" y="90.1">46</text>
<text x="136.8" y="91.9">47</text>
<text x="136.8" y="93.6">48</text>
<text x="140.6" y="90.8">PGND1</text>
<text x="140.6" y="92.6">PWRON</text>
<text x="140.6" y="94.3">IRQ</text>
<text x="152.8" y="95.6">3</text>
<text x="156.3" y="95.6">2U</text>
<text x="158.1" y="93.9">S</text>
<text x="158.1" y="92.8">E</text>
<text x="158.1" y="91.7">N</text>
<text x="163.4" y="94.9">22</text>
<text x="166.7" y="92.6">LDO24IN</text>
<text x="170" y="90.8">VIN3</text>
<text x="175.9" y="91.9">13</text>
<text x="175.9" y="90.1">14</text>
<text x="182.2" y="95.3">10uF</text>
<text x="187.4" y="91.9">IPSOUT</text>
<text x="201.5" y="91.3">LQH44P-P0</text>
<text x="206.6" y="93.3">22uF</text>
<text x="207.7" y="95.3">C83</text>
<text x="222.7" y="95.8">C</text>
<text x="222.7" y="94.6">9</text>
<text x="222.7" y="93.6">2</text>
<text x="247.4" y="95.4">CSI-IOVDD</text>
<text x="247.4" y="90.1">CSI-AVDD</text>
<text x="270.3" y="93">CSI-IOVDD</text>
<text x="6.4" y="96.2">SHIELD5</text>
<text x="6.4" y="97.9">SHIELD6</text>
<text x="15.7" y="97.2">11</text>
<text x="46.1" y="101.9">GND</text>
<text x="72.7" y="98.8">10uF</text>
<text x="88.6" y="98.8">10uF</text>
<text x="105.1" y="100.8">1</text>
<text x="113.4" y="96.8">R</text>
<text x="116.4" y="101.8">1</text>
<text x="116.4" y="101">0</text>
<text x="116.4" y="100.1">2</text>
<text x="123" y="100.8">47k</text>
<text x="136.8" y="97.1">49</text>
<text x="140.6" y="97.8">THERMALAK</text>
<text x="149.3" y="99.8">SSGN</text>
<text x="149.3" y="98.7">DCP_ P_ IXGCDD</text>
<text x="152.8" y="97.4">IOIV 2N</text>
<text x="152.8" y="96.9">O O</text>
<text x="154.6" y="96.4">E B2</text>
<text x="156.3" y="99.8">GN</text>
<text x="159.8" y="99.8">VLPDLL</text>
<text x="159.8" y="98">N</text>
<text x="163.4" y="96.1">DC42</text>
<text x="165.1" y="97.4">DOO</text>
<text x="183" y="99.4">C100</text>
<text x="210.4" y="101.9">GND</text>
<text x="219.2" y="101.9">GND</text>
<text x="30.6" y="105.9">R0603</text>
<text x="73.6" y="102.9">C96</text>
<text x="89.4" y="102.9">C101</text>
<text x="95.6" y="103.7">SW1</text>
<text x="105.1" y="105.1">2</text>
<text x="116.4" y="107.9">1</text>
<text x="116.4" y="106.9">0</text>
<text x="116.4" y="105.9">2</text>
<text x="122.4" y="102.6">R26</text>
<text x="127.3" y="106.8">2D1</text>
<text x="130.9" y="103.7">GND</text>
<text x="139.7" y="103.7">QFN48</text>
<text x="148.5" y="102.6">123</text>
<text x="153.8" y="102.6">45</text>
<text x="157.4" y="102.6">6789</text>
<text x="164.4" y="103.6">11</text>
<text x="164.4" y="102.6">01</text>
<text x="168" y="103.6">1</text>
<text x="168" y="102.6">2</text>
<text x="175" y="103.7">U6</text>
<text x="176.8" y="106">AVCC</text>
<text x="185.6" y="103.7">GND 8</text>
<text x="190.4" y="105.2">C 4</text>
<text x="190.4" y="103">9</text>
<text x="193.9" y="104.6">.</text>
<text x="193.9" y="103.8">7</text>
<text x="193.9" y="102.9">u</text>
<text x="193.9" y="102.1">F</text>
<text x="208.6" y="106.1">GND</text>
<text x="76.2" y="109">GND</text>
<text x="92" y="109">GND</text>
<text x="116.4" y="109.1">C</text>
<text x="127.3" y="111.4">1</text>
<text x="129.1" y="110.7">SOD123</text>
<text x="129.1" y="109">1N4148</text>
<text x="143.4" y="113.9">K7</text>
<text x="157.4" y="113.2">R</text>
<text x="157.4" y="112.1">V</text>
<text x="217.3" y="111.2">LDO4</text>
<text x="10" y="118.9">VBAT+</text>
<text x="10.2" y="115.1">J2</text>
<text x="18.2" y="118.2">1</text>
<text x="18.2" y="119.9">2</text>
<text x="24.3" y="118.2">BAT</text>
<text x="40.8" y="115.7">BAT</text>
<text x="104.4" y="116">GND</text>
<text x="119.2" y="114.2">AVCC</text>
<text x="143.4" y="114.7">22</text>
<text x="145.2" y="116.2">R</text>
<text x="155.6" y="119.9">M</text>
<text x="155.6" y="118.4">I</text>
<text x="155.6" y="117.8">#</text>
<text x="157.4" y="118.8">SS</text>
<text x="157.4" y="117.7">BO</text>
<text x="157.4" y="116.5">0U</text>
<text x="157.4" y="115.5">-</text>
<text x="157.4" y="114.5">DT</text>
<text x="159.1" y="119.5">P</text>
<text x="205.9" y="117.1">4.7uF</text>
<text x="9.9" y="123.6">CON_BAT_2PIN</text>
<text x="10.4" y="120.7">VBAT-</text>
<text x="42.5" y="125.4">4.7uF</text>
<text x="99.1" y="124.8">温度75摄氏度时反向漏</text>
<text x="99.1" y="122.7">所选用的二极管在环境</text>
<text x="130" y="122.8">VCC-3V</text>
<text x="143.4" y="121.8">22</text>
<text x="143.4" y="120.9">K8</text>
<text x="145.2" y="123.3">R</text>
<text x="148.5" y="125">-</text>
<text x="148.5" y="123.9">SS</text>
<text x="148.5" y="122.9">DC</text>
<text x="148.5" y="121.6">AK</text>
<text x="150.3" y="125">-</text>
<text x="155.6" y="121.2">N</text>
<text x="157.4" y="120.1">U</text>
<text x="159.1" y="120.1">I</text>
<text x="169.7" y="124">L3</text>
<text x="205.7" y="120.7">C134</text>
<text x=".5" y="131.4">B</text>
<text x="42.7" y="128.9">C82</text>
<text x="99.1" y="126.7">电要小于 5uA。</text>
<text x="135" y="127.5">SW2</text>
<text x="148.5" y="128.9">PP</text>
<text x="148.5" y="127.8">M</text>
<text x="148.5" y="126.3">U</text>
<text x="150.3" y="127.8">M</text>
<text x="150.3" y="126.3">U</text>
<text x="166.2" y="130.1">LQH44P-P0</text>
<text x="166.2" y="128.4">2.2uH@1.5A DCR&lt;0.1R</text>
<text x="167.8" y="128.6">1</text>
<text x="177.7" y="128.6">2</text>
<text x="185.6" y="127.2">CPUVDD</text>
<text x="196.3" y="131.9">2</text>
<text x="295.4" y="131.4">B</text>
<text x="107.9" y="132.2">IPSOUT</text>
<text x="123.1" y="137.5">1R</text>
<text x="123.1" y="136.7">0</text>
<text x="123.1" y="135.8">04</text>
<text x="123.1" y="135">R8</text>
<text x="135.3" y="133.1">2</text>
<text x="139.7" y="133.1">1</text>
<text x="150.4" y="137.9">2K</text>
<text x="153.9" y="132.4">10uF</text>
<text x="154.8" y="136.5">C103</text>
<text x="178.6" y="134.2">22uF</text>
<text x="196.3" y="137.7">7</text>
<text x="196.3" y="133.6">1</text>
<text x="196.3" y="132.7">0</text>
<text x="29.5" y="142.8">U</text>
<text x="29.5" y="141.5">P</text>
<text x="40.2" y="138.8">GND</text>
<text x="148.9" y="139.7">R31</text>
<text x="179.5" y="138.2">C106</text>
<text x="196.3" y="140.9">C</text>
<text x="196.3" y="139.7">1</text>
<text x="196.3" y="138.7">0</text>
<text x="20.9" y="149.9">C21</text>
<text x="29.5" y="147.7">B</text>
<text x="29.5" y="146.5">A</text>
<text x="29.5" y="145.2">C</text>
<text x="29.5" y="144.1">K</text>
<text x="40.1" y="148.3">VBK</text>
<text x="152.1" y="146.1">GND</text>
<text x="157.4" y="146.1">GND</text>
<text x="182.1" y="144.3">GND</text>
<text x="192.7" y="144.3">GND</text>
<text x="23.4" y="155.3">B</text>
<text x="23.4" y="154.1">A</text>
<text x="23.4" y="152.9">T</text>
<text x="33.5" y="152.7">4.7uF</text>
<text x="23.4" y="160.2">B</text>
<text x="23.4" y="159">A</text>
<text x="23.4" y="157.8">C</text>
<text x="23.4" y="156.6">K</text>
<text x="33.7" y="156.2">C22</text>
<text x="89" y="158.2">USBVBUS</text>
<text x="85.9" y="169.7">100K</text>
<text x="87.1" y="171.5">R34</text>
<text x="95.6" y="176.6">VBUS_WK</text>
<text x=".5" y="183">A</text>
<text x="86.9" y="183.9">200K</text>
<text x="87.1" y="185.6">R36</text>
<text x="295.3" y="183">A</text>
<text x="90.3" y="193.7">GND</text>
<text x="225.7" y="197.8">Size</text>
<text x="225.7" y="192.5">Title</text>
<text x="232.7" y="197.8">Document Number</text>
<text x="284" y="197.8">Rev</text>
<text x="225.7" y="203.1">Date:</text>
<text x="227.5" y="199.6">A3</text>
<text x="233" y="203.1">Thursday, August 22, 2013</text>
<text x="261" y="203.1">Sheet</text>
<text x="269.8" y="203.1">9</text>
<text x="275.1" y="203.1">of</text>
<text x="280.5" y="203.1">18</text>
<text x="284.5" y="200.8">1.1</text>
<text x="30.8" y="209.6">5</text>
<text x="89.4" y="209.6">4</text>
<text x="148" y="209.6">3</text>
<text x="206.7" y="209.6">2</text>
<text x="265.3" y="209.6">1</text>
</g>
<g font-size="1.6">
<text x="12" y="72.9">J1</text>
<text x="1.2" y="102.6">USBF-PO565-H25-0307</text>
</g>
<g font-size="1.4">
<text x="49.7" y="80.6">R23</text>
<text x="49.7" y="82.4">1R</text>
<text x="31.2" y="101.5">R32</text>
<text x="31.2" y="103.3">0R</text>
</g>
</svg>
